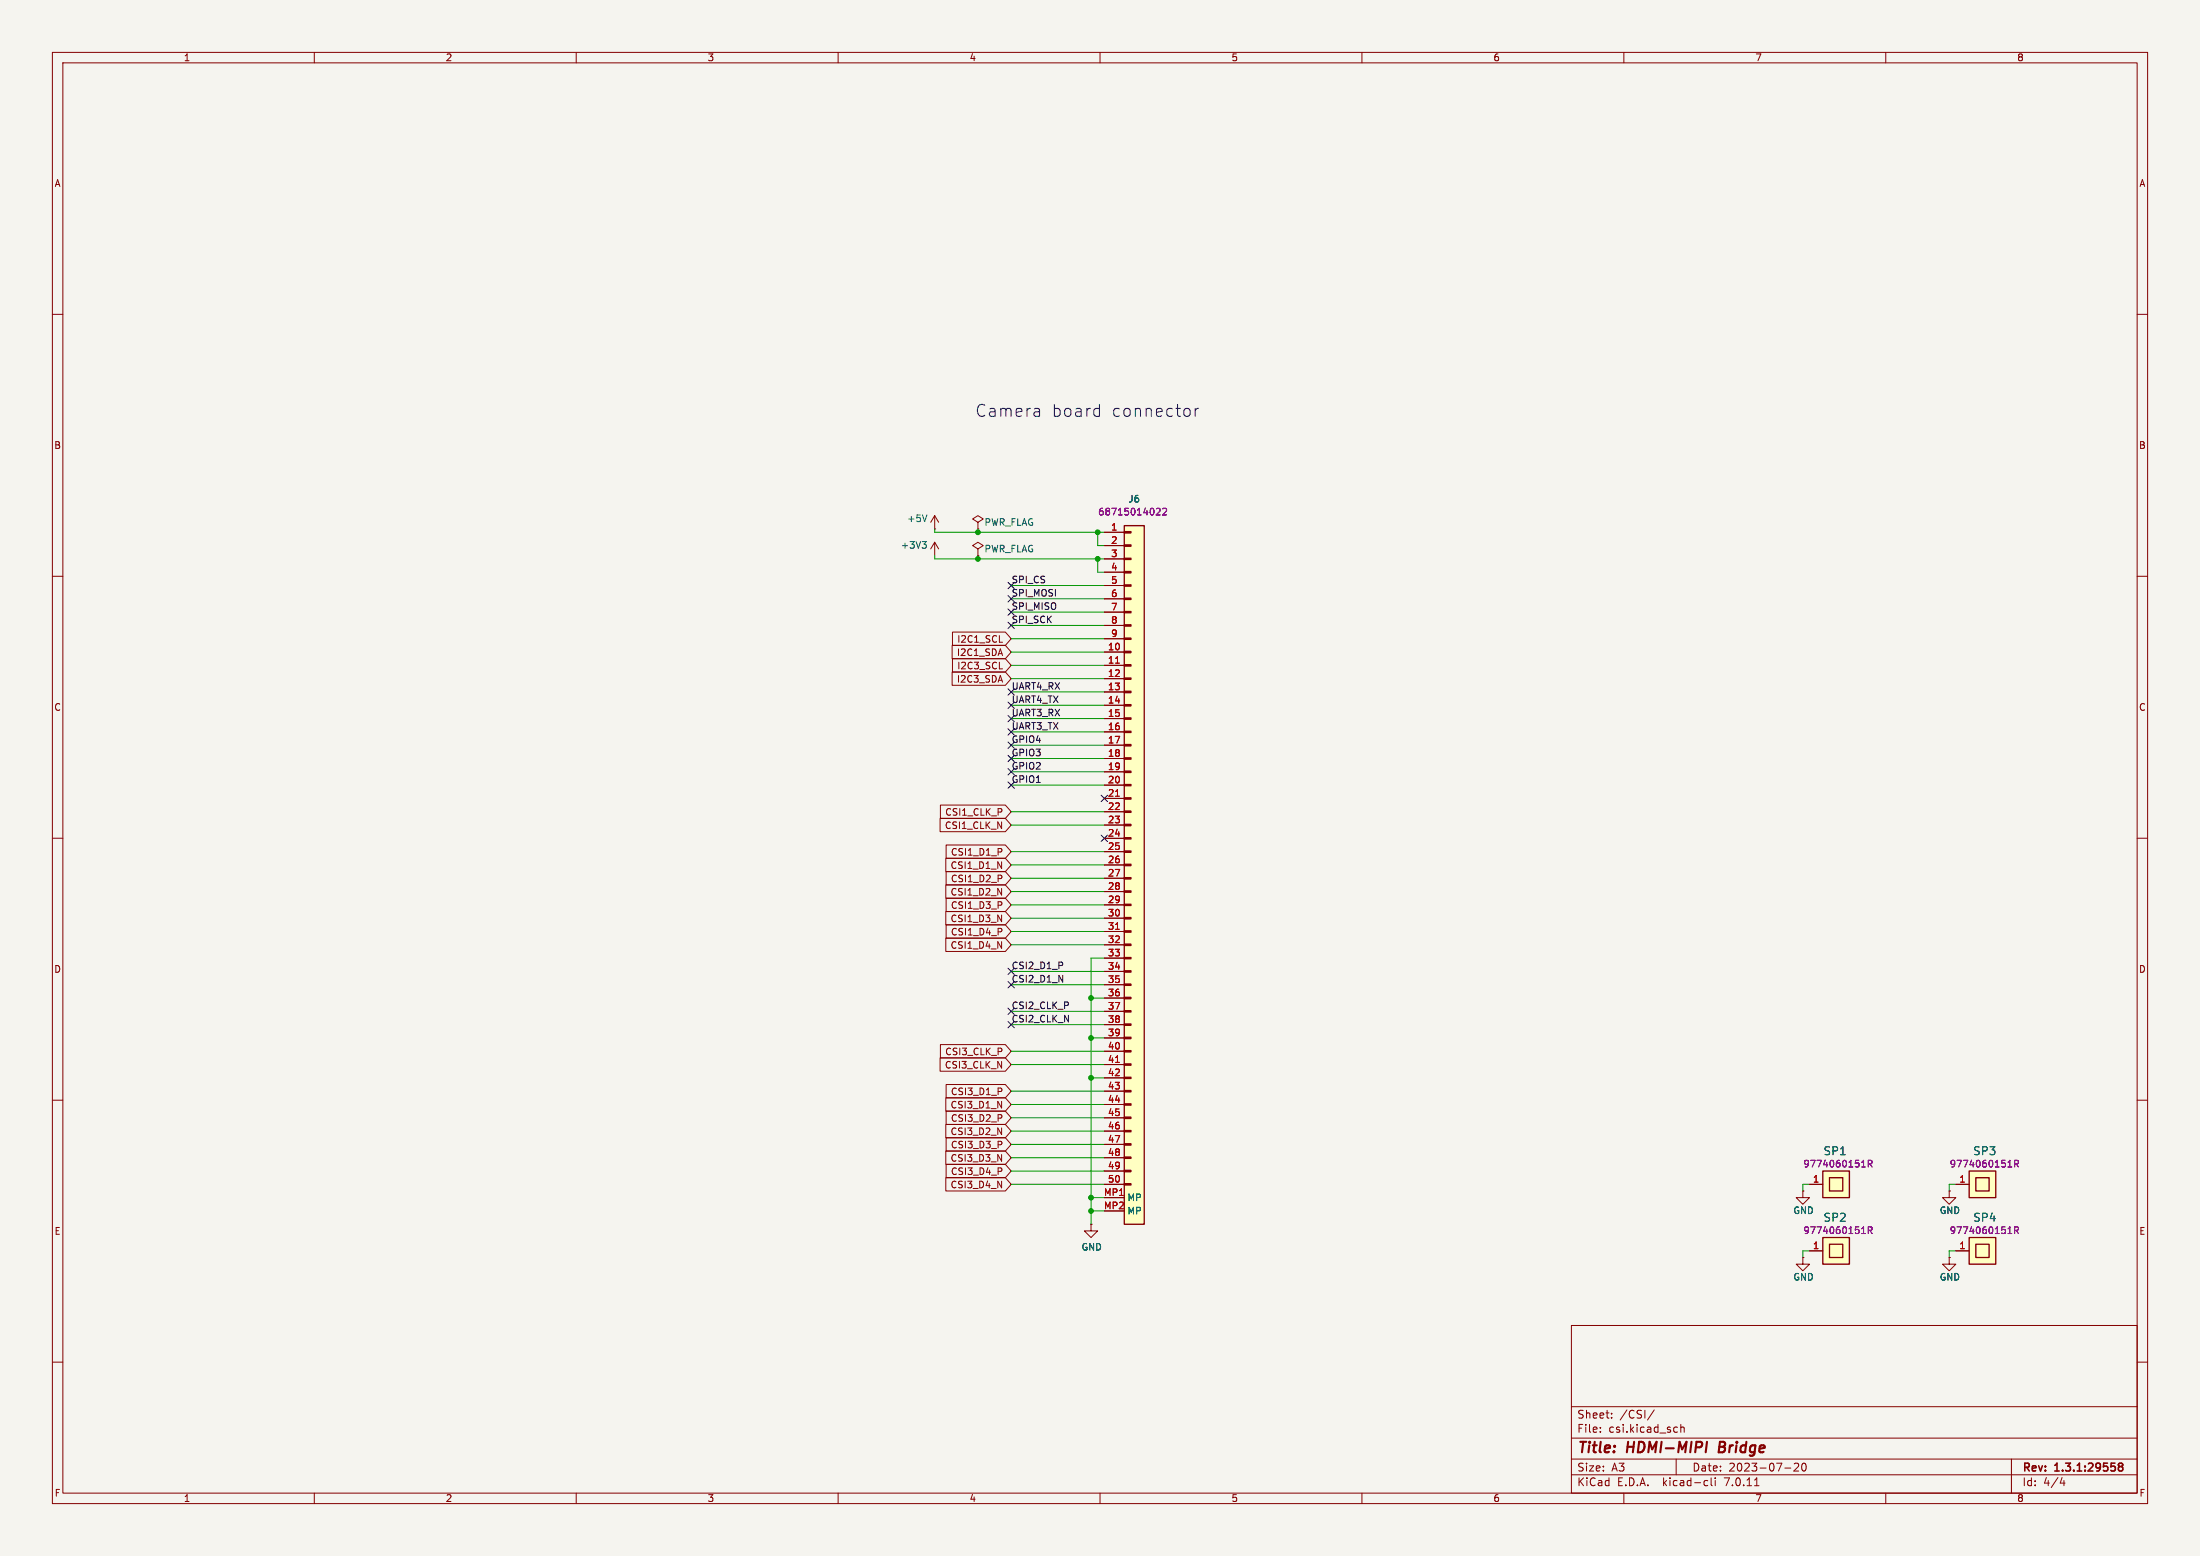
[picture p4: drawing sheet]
<svg xmlns="http://www.w3.org/2000/svg" width="420mm" height="297mm" viewBox="0 0 420 297" stroke-linecap="round" stroke-linejoin="round" font-family="sans-serif">
<path d="M0 0h420v297h-420z" fill="#f5f4ef" stroke="#f5f4ef" stroke-width=".19"/>
<g fill="none" stroke="#840000" stroke-width=".19">
<path d="M10 10h400v277h-400zM12 12h396v273h-396zM60 10v2M110 10v2M160 10v2M210 10v2M260 10v2M310 10v2M360 10v2M10 60h2M408 60h2M10 110h2"/>
<path d="M178.4 103.5v2.5M178.4 103.5l.8 1.3M178.4 103.5l-.7 1.3M186.7 104.8l-1-.7 1-.6 1 .6-1 .7v1.2M186.7 106h.1M408 110h2M10 160h2M408 160h2M10 210h2M408 210h2M344.2 227.3v1.3h1.2l-1.2 1.3-1.3-1.3h1.3M344.2 227.3h.1"/>
<path d="M345.4 226.1h2.6M345.4 238.8h2.6M372.1 227.3v1.3h1.3l-1.3 1.3-1.3-1.3h1.3M372.1 227.3h.1M373.4 226.1h2.5M373.4 238.8h2.5M10 260h2M300 253h108v32h-108zM344.2 240v1.3h1.2l-1.2 1.3-1.3-1.3h1.3M344.2 240h.1M372.1 240v1.3h1.3l-1.3 1.3-1.3-1.3h1.3M372.1 240h.1"/>
<path d="M408 260h2M300 278.5h108M300 274.5h108M300 268.5h108M305.5 273.2v.2M305.5 272.5v.1M307.7 270.5v.2M307.7 269.8v.1M315.8 269.1l-1.3 1.9M320 278.5v3M320.1 272.4l.1 .1M320.2 273.3l-.1 .1"/>
<path d="M320.9 271.9v1.5M320.9 272.5l.2-.1 .3 .1 .1 .9M342.5 279.4l.6-.1 .2 .1 .1 .3-1 1.1h1M344.2 279.4l.1-.1a.8 .8 0 0 1 .5 .7 .8 .8 0 0 1-.5 .8 1 1 0 0 1-.1-1.4zM384 278.5v6.5M60 285v2M110 285v2M160 285v2M210 285v2M260 285v2M300 281.5h108M310 285v2"/>
<path d="M325.6 282.6l.4 .1M326 283.5l-.4 .1M326.7 282.1v1.3l.2 .2M327.4 282.1v.1M327.4 282.6v1M334.9 283.6h.9M340.7 280.2h1.2M360 285v2M393.7 282l-.4 1.1h.9M394 282.6v1"/>
</g>
<path d="M404.7 279.9l-.3-.3 .3-.3h.3l.3 .3-.3 .3M404.7 279.9l-.3 .3v.3l.3 .3h.3l.3-.3-.1-.4-.2-.2M404.7 279.9h.3" fill="none" stroke="#840000" stroke-width=".3"/>
<path d="M325.9 275.2l-.3 2M328.3 275.2l-.2 2h.8" fill="none" stroke="#840000" stroke-width=".4"/>
<g fill="#ffffc2" stroke="#ffffc2" stroke-width=".19">
<path d="M375.9 223.5h5.1v5.1h-5.1z"/>
<path d="M377.2 224.8h2.5v2.5h-2.5z"/>
<path d="M375.9 236.2h5.1v5.1h-5.1z"/>
<path d="M377.2 237.5h2.5v2.5h-2.5z"/>
<path d="M348 223.5h5.1v5.1h-5.1z"/>
<path d="M349.2 224.8h2.6v2.5h-2.6z"/>
<path d="M348 236.2h5.1v5.1h-5.1z"/>
<path d="M349.2 237.5h2.6v2.5h-2.6z"/>
</g>
<path d="M348 223.5h5.1v5.1h-5.1zM348 236.2h5.1v5.1h-5.1zM349.2 224.8h2.6v2.5h-2.6zM349.2 237.5h2.6v2.5h-2.6zM375.9 223.5h5.1v5.1h-5.1zM375.9 236.2h5.1v5.1h-5.1zM377.2 224.8h2.5v2.5h-2.5zM377.2 237.5h2.5v2.5h-2.5z" fill="none" stroke="#840000" stroke-width=".25"/>
<path d="M355.4 222.8h.7M355.4 235.5h.7M356.7 222.1h.6l.1-.2-.1-.3-.6-.1v1.3M356.7 234.8h.6l.1-.2-.1-.3-.6-.1v1.3M357 222.1l.4 .7M357 234.8l.4 .7M383.3 222.8h.8M383.3 235.5h.8M384.6 222.1h.6l.1-.2v-.3l-.7-.1v1.3M384.6 234.8h.6l.1-.2v-.3l-.7-.1v1.3M384.9 222.1l.4 .7M384.9 234.8l.4 .7" fill="none" stroke="#840084" stroke-width=".19"/>
<path d="M176 103.4h.8l-.4 .5M176.6 103.9l.2 .2v.3l-.2 .2" fill="none" stroke="#006464" stroke-width=".19"/>
<path d="M178.4 98.4l.8 1.3z" fill="#ffffc2"/>
<path d="M178.4 98.4v2.6" fill="none" stroke="#ffffc2" stroke-width=".19"/>
<path d="M178.4 98.4l-.7 1.3z" fill="#ffffc2"/>
<g fill="none" stroke="#840000" stroke-width=".19">
<path d="M178.4 98.4l.8 1.3M178.4 98.4v2.6M178.4 98.4l-.7 1.3M186.7 99.7l-1-.6 1-.7 1 .7-1 .6v1.3M178.4 101h.1M186.7 101h.1M210.8 101.6h3.8M210.8 104.1h3.8M210.8 106.7h3.8M210.8 109.2h3.8M210.8 111.8h3.8M210.8 114.3h3.8"/>
<path d="M210.8 116.8h3.8M210.8 119.4h3.8M181.8 128.3h10.1l1.1 1.2-1.1 1.3h-10.1zM181.8 123.2h10.1l1.1 1.3-1.1 1.2h-10.1zM181.8 120.6h10.1l1.1 1.3-1.1 1.3h-10.1zM181.8 125.7h10.1l1.1 1.3-1.1 1.3h-10.1zM190.8 122.6h.6M190.8 127.7h.6M210.8 124.5h3.8M210.8 127h3.8M210.8 129.5h3.8M210.8 132.1h3.8"/>
<path d="M210.8 134.6h3.8M210.8 137.2h3.8M210.8 139.7h3.8M210.8 121.9h3.8M179.5 156.2h12.4l1.1 1.3-1.1 1.3h-12.4zM179.5 153.7h12.4l1.1 1.2-1.1 1.3h-12.4zM210.8 142.2h3.8M210.8 144.8h3.8M210.8 147.3h3.8M210.8 149.9h3.8M210.8 152.4h3.8M210.8 154.9h3.8"/>
<path d="M210.8 157.5h3.8M180.6 163.8h11.3l1.1 1.3-1.1 1.3h-11.3zM180.6 168.9h11.3l1.1 1.3-1.1 1.3h-11.3zM180.6 174h11.3l1.1 1.3-1.1 1.2h-11.3zM180.6 179.1h11.3l1.1 1.2-1.1 1.3h-11.3zM180.6 171.4h11.3l1.1 1.3-1.1 1.3h-11.3zM180.6 176.5h11.3l1.1 1.3-1.1 1.3h-11.3zM180.6 161.3h11.3l1.1 1.3-1.1 1.2h-11.3zM180.6 166.4h11.3l1.1 1.2-1.1 1.3h-11.3zM210.8 160h3.8M210.8 162.6h3.8M210.8 165.1h3.8"/>
<path d="M210.8 167.6h3.8M210.8 170.2h3.8M210.8 172.7h3.8M210.8 175.3h3.8M210.8 177.8h3.8M179.5 199.4h12.4l1.1 1.3-1.1 1.2h-12.4zM210.8 180.3h3.8M210.8 182.9h3.8M210.8 185.4h3.8M210.8 188h3.8M210.8 190.5h3.8M210.8 193h3.8"/>
<path d="M210.8 195.6h3.8M210.8 198.1h3.8M179.5 201.9h12.4l1.1 1.3-1.1 1.3h-12.4zM180.6 214.6h11.3l1.1 1.3-1.1 1.3h-11.3zM180.6 209.5h11.3l1.1 1.3-1.1 1.3h-11.3zM180.6 219.7h11.3l1.1 1.3-1.1 1.3h-11.3zM180.6 212.1h11.3l1.1 1.3-1.1 1.2h-11.3zM180.6 207h11.3l1.1 1.3-1.1 1.3h-11.3zM180.6 217.2h11.3l1.1 1.2-1.1 1.3h-11.3zM210.8 200.7h3.8M210.8 203.2h3.8M210.8 205.7h3.8"/>
<path d="M210.8 208.3h3.8M210.8 210.8h3.8M210.8 213.4h3.8M210.8 215.9h3.8M210.8 218.4h3.8M180.6 224.8h11.3l1.1 1.3-1.1 1.2h-11.3zM180.6 222.2h11.3l1.1 1.3-1.1 1.3h-11.3zM208.3 233.7v1.2h1.2l-1.2 1.3-1.3-1.3h1.3M208.3 233.7h.1M210.8 221h3.8M210.8 223.5h3.8M210.8 226.1h3.8"/>
<path d="M210.8 228.6h3.8M210.8 231.1h3.8M344.2 227.3h.1M345.4 226.1h2.6M345.4 238.8h2.6M372.1 227.3h.1M373.4 226.1h2.5M373.4 238.8h2.5M344.2 240h.1M372.1 240h.1"/>
</g>
<path d="M176.9 98.3l-.4 1.3" fill="none" stroke="#006464" stroke-width=".19"/>
<g fill="#ffffc2" stroke="#ffffc2" stroke-width=".19">
<path d="M214.6 225.9h1.3v.3h-1.3z"/>
<path d="M214.6 223.4h1.3v.2h-1.3z"/>
<path d="M214.6 220.9h1.3v.2h-1.3z"/>
<path d="M214.6 218.3h1.3v.3h-1.3z"/>
<path d="M214.6 215.8h1.3v.2h-1.3z"/>
<path d="M214.6 213.2h1.3v.3h-1.3z"/>
<path d="M214.6 210.7h1.3v.2h-1.3z"/>
<path d="M214.6 208.2h1.3v.2h-1.3z"/>
<path d="M214.6 205.6h1.3v.3h-1.3z"/>
<path d="M214.6 203.1h1.3v.2h-1.3z"/>
<path d="M214.6 200.5h1.3v.3h-1.3z"/>
<path d="M214.6 198h1.3v.2h-1.3z"/>
<path d="M214.6 195.5h1.3v.2h-1.3z"/>
<path d="M214.6 192.9h1.3v.3h-1.3z"/>
<path d="M214.6 190.4h1.3v.2h-1.3z"/>
<path d="M214.6 187.8h1.3v.3h-1.3z"/>
<path d="M214.6 185.3h1.3v.2h-1.3z"/>
<path d="M214.6 182.8h1.3v.2h-1.3z"/>
<path d="M214.6 180.2h1.3v.3h-1.3z"/>
<path d="M214.6 177.7h1.3v.2h-1.3z"/>
<path d="M214.6 175.1h1.3v.3h-1.3z"/>
<path d="M214.6 172.6h1.3v.2h-1.3z"/>
<path d="M214.6 170.1h1.3v.2h-1.3z"/>
<path d="M214.6 167.5h1.3v.3h-1.3z"/>
<path d="M214.6 165h1.3v.2h-1.3z"/>
<path d="M214.6 162.4h1.3v.3h-1.3z"/>
<path d="M214.6 159.9h1.3v.2h-1.3z"/>
<path d="M214.6 157.4h1.3v.2h-1.3z"/>
<path d="M214.6 154.8h1.3v.3h-1.3z"/>
<path d="M214.6 152.3h1.3v.2h-1.3z"/>
<path d="M214.6 149.7h1.3v.3h-1.3z"/>
<path d="M214.6 147.2h1.3v.2h-1.3z"/>
<path d="M214.6 144.7h1.3v.2h-1.3z"/>
<path d="M214.6 142.1h1.3v.3h-1.3z"/>
<path d="M214.6 139.6h1.3v.2h-1.3z"/>
<path d="M214.6 137h1.3v.3h-1.3z"/>
<path d="M214.6 134.5h1.3v.2h-1.3z"/>
<path d="M214.6 132h1.3v.2h-1.3z"/>
<path d="M214.6 129.4h1.3v.3h-1.3z"/>
<path d="M214.6 126.9h1.3v.2h-1.3z"/>
<path d="M214.6 124.3h1.3v.3h-1.3z"/>
<path d="M214.6 121.8h1.3v.2h-1.3z"/>
<path d="M214.6 119.3h1.3v.2h-1.3z"/>
<path d="M214.6 116.7h1.3v.3h-1.3z"/>
<path d="M214.6 114.2h1.3v.2h-1.3z"/>
<path d="M214.6 111.6h1.3v.3h-1.3z"/>
<path d="M214.6 109.1h1.3v.2h-1.3z"/>
<path d="M214.6 106.6h1.3v.2h-1.3z"/>
<path d="M214.6 104h1.3v.3h-1.3z"/>
<path d="M214.6 101.5h1.3v.2h-1.3z"/>
<path d="M214.6 100.3h3.8v133.4h-3.8z"/>
</g>
<g fill="none" stroke="#840000" stroke-width=".25">
<path d="M214.6 119.3h1.3v.2h-1.3zM214.6 116.7h1.3v.3h-1.3zM214.6 114.2h1.3v.2h-1.3zM214.6 111.6h1.3v.3h-1.3zM214.6 109.1h1.3v.2h-1.3zM214.6 106.6h1.3v.2h-1.3zM214.6 104h1.3v.3h-1.3zM214.6 101.5h1.3v.2h-1.3zM214.6 100.3h3.8v133.4h-3.8zM214.6 139.6h1.3v.2h-1.3zM214.6 137h1.3v.3h-1.3zM214.6 134.5h1.3v.2h-1.3z"/>
<path d="M214.6 132h1.3v.2h-1.3zM214.6 129.4h1.3v.3h-1.3zM214.6 126.9h1.3v.2h-1.3zM214.6 124.3h1.3v.3h-1.3zM214.6 121.8h1.3v.2h-1.3zM214.6 159.9h1.3v.2h-1.3zM214.6 157.4h1.3v.2h-1.3zM214.6 154.8h1.3v.3h-1.3zM214.6 152.3h1.3v.2h-1.3zM214.6 149.7h1.3v.3h-1.3zM214.6 147.2h1.3v.2h-1.3zM214.6 144.7h1.3v.2h-1.3z"/>
<path d="M214.6 142.1h1.3v.3h-1.3zM214.6 177.7h1.3v.2h-1.3zM214.6 175.1h1.3v.3h-1.3zM214.6 172.6h1.3v.2h-1.3zM214.6 170.1h1.3v.2h-1.3zM214.6 167.5h1.3v.3h-1.3zM214.6 165h1.3v.2h-1.3zM214.6 162.4h1.3v.3h-1.3zM214.6 198h1.3v.2h-1.3zM214.6 195.5h1.3v.2h-1.3zM214.6 192.9h1.3v.3h-1.3zM214.6 190.4h1.3v.2h-1.3z"/>
<path d="M214.6 187.8h1.3v.3h-1.3zM214.6 185.3h1.3v.2h-1.3zM214.6 182.8h1.3v.2h-1.3zM214.6 180.2h1.3v.3h-1.3zM214.6 218.3h1.3v.3h-1.3zM214.6 215.8h1.3v.2h-1.3zM214.6 213.2h1.3v.3h-1.3zM214.6 210.7h1.3v.2h-1.3zM214.6 208.2h1.3v.2h-1.3zM214.6 205.6h1.3v.3h-1.3zM214.6 203.1h1.3v.2h-1.3zM214.6 200.5h1.3v.3h-1.3z"/>
<path d="M214.6 225.9h1.3v.3h-1.3zM214.6 223.4h1.3v.2h-1.3zM214.6 220.9h1.3v.2h-1.3z"/>
</g>
<path d="M213 126.6h.7M213 152h.7M213 177.4h.7M213 202.8h.7" fill="none" stroke="#a90000" stroke-width=".19"/>
<g fill="none" stroke="#840084" stroke-width=".19">
<path d="M220.8 97.1l.5-.1 .2 .4-.8 .9h.8M222 97.1l.5-.1 .2 .4-.8 .9h.8M355.4 235.5h.7M355.4 222.8h.7M356.7 222.1h.6l.1-.2-.1-.3-.6-.1v1.3M356.7 234.8h.6l.1-.2-.1-.3-.6-.1v1.3M357 234.8l.4 .7M357 222.1l.4 .7M383.3 235.5h.8M383.3 222.8h.8M384.6 234.8h.6l.1-.2v-.3l-.7-.1v1.3M384.6 222.1h.6l.1-.2v-.3l-.7-.1v1.3"/>
<path d="M384.9 234.8l.4 .7M384.9 222.1l.4 .7"/>
</g>
<path d="M198.3 78.1l.2 1.4M198.5 79.4l-.3 .1M198.5 78.5l-.3 .1M209.7 77.9l.2 .2M209.9 77.2v2.3M209.9 79.4l-.2 .1M227.1 78.2l.1 .2-.1 .9M228.2 77.9v1.6M228.8 77.9a.58 .58 0 0 0-.6 .5" fill="none" stroke="#0000c2" stroke-width=".19"/>
<g fill="none" stroke="#009600" stroke-width=".19">
<path d="M178.4 106v.7h32.4M178.4 101v.6h32.4M186.7 101v.6M186.7 106v.7M193 111.8h17.8M193 114.3h17.8M193 116.8h17.8M193 119.4h17.8M209.5 101.6v2.5h1.3M209.5 106.7v2.5h1.3M193 124.5h17.8M193 121.9h17.8"/>
<path d="M193 134.6h17.8M193 129.5h17.8M193 137.2h17.8M193 127h17.8M193 132.1h17.8M193 139.7h17.8M193 144.8h17.8M193 142.2h17.8M193 147.3h17.8M193 149.9h17.8M193 157.5h17.8M193 154.9h17.8"/>
<path d="M193 175.3h17.8M193 172.7h17.8M193 167.6h17.8M193 170.2h17.8M193 162.6h17.8M193 165.1h17.8M193 177.8h17.8M193 195.6h17.8M193 193h17.8M193 188h17.8M193 180.3h17.8M193 185.4h17.8"/>
<path d="M208.3 198.1h2.5M208.3 190.5h2.5M210.8 182.9h-2.5v50.8M193 210.8h17.8M193 203.2h17.8M193 208.3h17.8M193 213.4h17.8M193 200.7h17.8M193 215.9h17.8M193 218.4h17.8M208.3 205.7h2.5M193 226.1h17.8"/>
<path d="M193 221h17.8M193 223.5h17.8M208.3 228.6h2.5M208.3 231.1h2.5M345.4 238.8h-1.2v1.2M345.4 226.1h-1.2v1.2M373.4 226.1h-1.3v1.2M373.4 238.8h-1.3v1.2"/>
</g>
<g fill="none" stroke="#000084" stroke-width=".19">
<path d="M192.4 113.7l1.2 1.2M192.4 116.2l1.2 1.2M192.4 118.8l1.2 1.2M192.4 111.2l1.2 1.2M193.6 113.7l-1.2 1.2M193.6 116.2l-1.2 1.2M193.6 118.8l-1.2 1.2M193.6 111.2l-1.2 1.2M192.4 131.5l1.2 1.2M192.4 134l1.2 1.2M192.4 136.6l1.2 1.2M192.4 139.1l1.2 1.2"/>
<path d="M193.6 131.5l-1.2 1.2M193.6 134l-1.2 1.2M193.6 136.6l-1.2 1.2M193.6 139.1l-1.2 1.2M192.4 141.6l1.2 1.2M192.4 144.2l1.2 1.2M192.4 146.7l1.2 1.2M192.4 149.3l1.2 1.2M193.6 141.6l-1.2 1.2M193.6 144.2l-1.2 1.2M193.6 146.7l-1.2 1.2M193.6 149.3l-1.2 1.2"/>
<path d="M210.2 151.8l1.2 1.2M210.2 159.4l1.2 1.2M211.4 151.8l-1.2 1.2M211.4 159.4l-1.2 1.2M192.4 184.8l1.2 1.2M192.4 187.4l1.2 1.2M192.4 195l1.2 1.2M192.4 192.4l1.2 1.2M193.6 184.8l-1.2 1.2M193.6 187.4l-1.2 1.2M193.6 195l-1.2 1.2M193.6 192.4l-1.2 1.2"/>
</g>
<g fill="#009600" stroke="#009600" stroke-width=".19">
<circle cx="208.3" cy="228.6" r=".46"/>
<circle cx="208.3" cy="231.1" r=".46"/>
<circle cx="208.3" cy="190.5" r=".46"/>
<circle cx="208.3" cy="205.7" r=".46"/>
<circle cx="208.3" cy="198.1" r=".46"/>
<circle cx="186.7" cy="106.7" r=".46"/>
<circle cx="186.7" cy="101.6" r=".46"/>
<circle cx="209.5" cy="106.7" r=".46"/>
<circle cx="209.5" cy="101.6" r=".46"/>
</g>
<g font-size="3.2" fill="#0000c2">
<text x="186.1" y="79.8">Camera</text>
<text x="200.6" y="79.8">board</text>
<text x="212.1" y="79.8">connector</text>
</g>
<g font-size="2.8" fill="#840000">
<text x="301" y="277.9">Title:</text>
<text x="310.6" y="277.9">HDMI-MIPI</text>
<text x="329" y="277.9">Bridge</text>
</g>
<g font-size="2.1" fill="#840084">
<text x="348" y="220.7">SP1</text>
<text x="376.6" y="220.7">SP3</text>
<text x="348" y="233.4">SP2</text>
<text x="376.6" y="233.4">SP4</text>
</g>
<g font-size="2.1" fill="#840000">
<text x="301" y="273.7">File:</text>
<text x="301" y="271">Sheet:</text>
<text x="307.1" y="273.7">csi.kicad_sch</text>
<text x="309.2" y="271">/CSI/</text>
<text x="301" y="281.1">Size:</text>
<text x="307.6" y="281.1">A3</text>
<text x="323" y="281.1">Date:</text>
<text x="330" y="281.1">2023-07-20</text>
<text x="386" y="281.3">Rev:</text>
<text x="392.4" y="281.3">1.3.1:29558</text>
<text x="301" y="283.9">KiCad</text>
<text x="308.7" y="283.9">E.D.A.</text>
<text x="317.6" y="283.9">kicad-cli</text>
<text x="329.5" y="283.9">7.0.11</text>
<text x="386" y="283.9">Id:</text>
<text x="390.1" y="283.9">4/4</text>
</g>
<g font-size="1.8" fill="#840000">
<text x="35" y="11.9">1</text>
<text x="85" y="11.9">2</text>
<text x="135" y="11.9">3</text>
<text x="185" y="11.9">4</text>
<text x="235" y="11.9">5</text>
<text x="285" y="11.9">6</text>
<text x="335" y="11.9">7</text>
<text x="385" y="11.9">8</text>
<text x="10.3" y="35.9">A</text>
<text x="408.3" y="35.9">A</text>
<text x="10.3" y="85.9">B</text>
<text x="408.2" y="85.9">B</text>
<text x="182.6" y="125.4">I2C1_SDA</text>
<text x="182.6" y="122.9">I2C1_SCL</text>
<text x="182.6" y="130.5">I2C3_SDA</text>
<text x="182.6" y="128">I2C3_SCL</text>
<text x="10.3" y="135.9">C</text>
<text x="408.2" y="135.9">C</text>
<text x="180.3" y="155.9">CSI1_CLK_P</text>
<text x="180.3" y="158.4">CSI1_CLK_N</text>
<text x="181.4" y="166.1">CSI1_D1_N</text>
<text x="181.4" y="163.5">CSI1_D1_P</text>
<text x="181.4" y="171.1">CSI1_D2_N</text>
<text x="181.4" y="173.7">CSI1_D3_P</text>
<text x="181.4" y="168.6">CSI1_D2_P</text>
<text x="181.4" y="176.2">CSI1_D3_N</text>
<text x="181.4" y="178.8">CSI1_D4_P</text>
<text x="10.3" y="185.9">D</text>
<text x="181.4" y="181.3">CSI1_D4_N</text>
<text x="408.2" y="185.9">D</text>
<text x="180.3" y="201.6">CSI3_CLK_P</text>
<text x="180.3" y="204.2">CSI3_CLK_N</text>
<text x="181.4" y="209.2">CSI3_D1_P</text>
<text x="181.4" y="211.8">CSI3_D1_N</text>
<text x="181.4" y="214.3">CSI3_D2_P</text>
<text x="181.4" y="216.9">CSI3_D2_N</text>
<text x="181.4" y="221.9">CSI3_D3_N</text>
<text x="181.4" y="219.4">CSI3_D3_P</text>
<text x="181.4" y="227">CSI3_D4_N</text>
<text x="181.4" y="224.5">CSI3_D4_P</text>
<text x="10.3" y="235.9">E</text>
<text x="408.3" y="235.9">E</text>
<text x="10.3" y="285.9">F</text>
<text x="35" y="286.9">1</text>
<text x="85" y="286.9">2</text>
<text x="135" y="286.9">3</text>
<text x="185" y="286.9">4</text>
<text x="235" y="286.9">5</text>
<text x="285" y="286.9">6</text>
<text x="335" y="286.9">7</text>
<text x="385" y="286.9">8</text>
<text x="408.3" y="285.9">F</text>
</g>
<g font-size="1.8" fill="#006464">
<text x="173.1" y="99.8">+5V</text>
<text x="187.8" y="100.6">PWR_FLAG</text>
<text x="215.3" y="96.1">J6</text>
<text x="171.9" y="104.9">+3V3</text>
<text x="187.8" y="105.6">PWR_FLAG</text>
<text x="215.1" y="229.5">MP</text>
<text x="215.1" y="232">MP</text>
<text x="342.3" y="231.9">GND</text>
<text x="370.2" y="231.9">GND</text>
<text x="206.4" y="238.9">GND</text>
<text x="342.3" y="244.6">GND</text>
<text x="370.2" y="244.6">GND</text>
</g>
<g font-size="1.8" fill="#840084">
<text x="209.5" y="98.6">68715014022</text>
<text x="344.2" y="223">9774060151R</text>
<text x="372.1" y="223">9774060151R</text>
<text x="344.2" y="235.7">9774060151R</text>
<text x="372.1" y="235.7">9774060151R</text>
</g>
<g font-size="1.8" fill="#a90000">
<text x="212" y="101.3">1</text>
<text x="212" y="103.9">2</text>
<text x="212" y="106.4">3</text>
<text x="212" y="109">4</text>
<text x="212" y="111.5">5</text>
<text x="212" y="114">6</text>
<text x="212" y="116.6">7</text>
<text x="212" y="119.1">8</text>
<text x="211.4" y="124.2">10</text>
<text x="212" y="121.7">9</text>
<text x="211.4" y="126.7">11</text>
<text x="211.4" y="129.3">12</text>
<text x="211.4" y="131.8">13</text>
<text x="211.4" y="134.4">14</text>
<text x="211.4" y="136.9">15</text>
<text x="211.4" y="139.4">16</text>
<text x="211.4" y="142">17</text>
<text x="211.4" y="144.5">18</text>
<text x="211.4" y="147.1">19</text>
<text x="211.4" y="149.6">20</text>
<text x="211.4" y="152.1">21</text>
<text x="211.4" y="154.7">22</text>
<text x="211.4" y="157.2">23</text>
<text x="211.4" y="159.8">24</text>
<text x="211.4" y="162.3">25</text>
<text x="211.4" y="164.8">26</text>
<text x="211.4" y="167.4">27</text>
<text x="211.4" y="169.9">28</text>
<text x="211.4" y="172.5">29</text>
<text x="211.4" y="175">30</text>
<text x="211.4" y="177.5">31</text>
<text x="211.4" y="180.1">32</text>
<text x="211.4" y="182.6">33</text>
<text x="211.4" y="185.2">34</text>
<text x="211.4" y="187.7">35</text>
<text x="211.4" y="190.2">36</text>
<text x="211.4" y="192.8">37</text>
<text x="211.4" y="195.3">38</text>
<text x="211.4" y="197.9">39</text>
<text x="211.4" y="200.4">40</text>
<text x="211.4" y="202.9">41</text>
<text x="211.4" y="205.5">42</text>
<text x="211.4" y="208">43</text>
<text x="211.4" y="210.6">44</text>
<text x="211.4" y="213.1">45</text>
<text x="211.4" y="215.6">46</text>
<text x="211.4" y="218.2">47</text>
<text x="211.4" y="220.7">48</text>
<text x="211.4" y="223.3">49</text>
<text x="211.4" y="225.8">50</text>
<text x="346" y="225.8">1</text>
<text x="373.9" y="225.8">1</text>
<text x="210.7" y="228.3">MP1</text>
<text x="210.7" y="230.9">MP2</text>
<text x="346" y="238.5">1</text>
<text x="373.9" y="238.5">1</text>
</g>
<g font-size="1.8" fill="#0f0f0f">
<text x="193" y="114">SPI_MOSI</text>
<text x="193" y="111.4">SPI_CS</text>
<text x="193" y="119">SPI_SCK</text>
<text x="193" y="116.5">SPI_MISO</text>
<text x="193" y="131.7">UART4_RX</text>
<text x="193" y="134.3">UART4_TX</text>
<text x="193" y="136.8">UART3_RX</text>
<text x="193" y="139.4">UART3_TX</text>
<text x="193" y="141.9">GPIO4</text>
<text x="193" y="149.5">GPIO1</text>
<text x="193" y="147">GPIO2</text>
<text x="193" y="144.4">GPIO3</text>
<text x="193" y="185.1">CSI2_D1_P</text>
<text x="193" y="187.6">CSI2_D1_N</text>
<text x="193" y="192.7">CSI2_CLK_P</text>
<text x="193" y="195.2">CSI2_CLK_N</text>
</g>
</svg>
